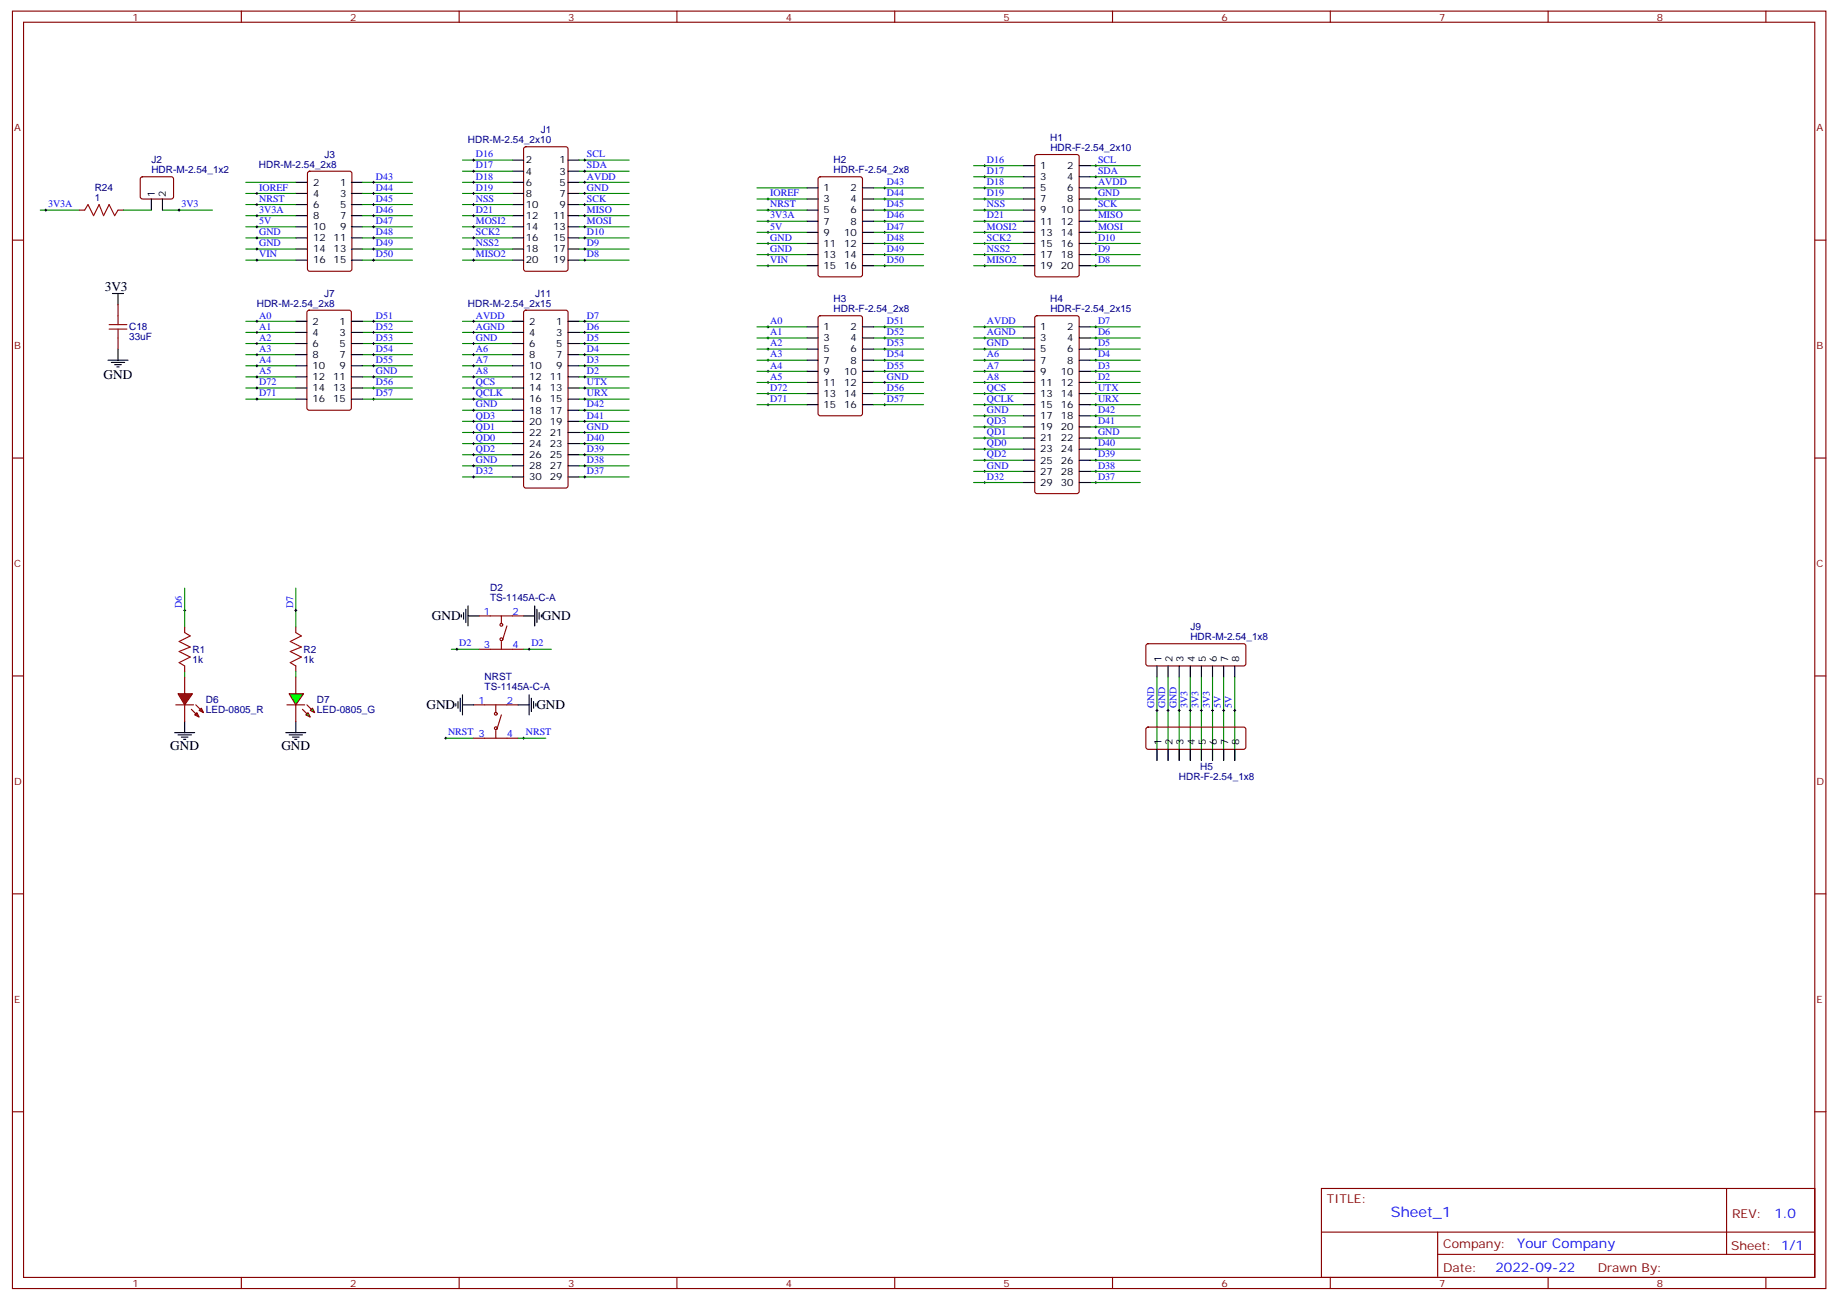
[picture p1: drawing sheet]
<svg xmlns="http://www.w3.org/2000/svg" width="583mm" height="413mm" viewBox="0 0 583 413" stroke-linecap="round" stroke-linejoin="round" font-family="sans-serif">
<g fill="none" stroke="#870000" stroke-width=".35">
<path d="M4 3.5h575.7v405.4h-575.7zM7.5 7.1h568.7v398.2h-568.7zM76.6 3.5v3.6M145.8 3.5v3.6M214.9 3.5v3.6M284.1 3.5v3.6M353.2 3.5v3.6M422.3 3.5v3.6M491.5 3.5v3.6M560.6 3.5v3.6M97.8 54.5l.5-.2h12.7l.7 .5v30.6l-.4 .6-13 .1-.6-.5-.1-30.6zM166.5 46.8l.4-.2h12.7l.7 .4v38.4l-.4 .6-13 .1-.6-.5-.1-38.3z"/>
<path d="M4 76.2h3.5M576.2 76.2h3.5M4 145.3h3.5M576.2 145.3h3.5M4 214.5h3.5M576.2 214.5h3.5M4 283.6h3.5M576.2 283.6h3.5M4 352.8h3.5M576.2 352.8h3.5M419.5 377.1h156.7v28.2h-156.7zM548.1 377.1l.1 20.9"/>
<path d="M419.6 391h156.4M456.4 398h119.6M456.4 391v14.1M76.6 405.3v3.6M145.8 405.3v3.6M214.9 405.3v3.6M284.1 405.3v3.6M353.2 405.3v3.6M422.3 405.3v3.6M491.5 405.3v3.6M560.6 405.3v3.6"/>
</g>
<g fill="none" stroke="#000" stroke-width=".35">
<path d="M93.9 57.9h3.5M111.5 57.9h3.6M162.7 57.9h3.5M162.7 50.8h3.5M162.7 54.3h3.5M180.3 57.9h3.6M180.3 50.8h3.6M180.3 54.3h3.6M93.9 61.4h3.5M93.9 64.9h3.5M93.9 68.4h3.5M93.9 72h3.5"/>
<path d="M93.9 75.5h3.5M93.9 79h3.5M111.5 61.4h3.6M111.5 64.9h3.6M111.5 68.4h3.6M111.5 72h3.6M111.5 75.5h3.6M111.5 79h3.6M162.7 61.4h3.5M162.7 64.9h3.5M162.7 68.4h3.5M162.7 72h3.5"/>
<path d="M162.7 75.5h3.5M162.7 79h3.5M180.3 61.4h3.6M180.3 64.9h3.6M180.3 68.4h3.6M180.3 72h3.6M180.3 75.5h3.6M180.3 79h3.6M35.7 93.1h3.5M37.5 93.1v3.6M93.9 82.5h3.5M111.5 82.5h3.6"/>
<path d="M162.7 82.5h3.5M180.3 82.5h3.6M34.3 114.3h6.3M35.3 115h4.3M36.4 115.7h2.1M37.1 116.4h.7M37.5 110.8v3.5M55.5 232.5h6.3M56.5 233.2h4.2M57.6 233.9h2.1M58.3 234.6h.7M58.6 229v3.5"/>
</g>
<path d="M58.3 193.7h.7M58.6 193.3v.7" fill="none" stroke="#000" stroke-width=".32"/>
<path d="M58.6 213.1v1.7" fill="none" stroke="#008700" stroke-width=".35"/>
<g fill="#f00" stroke="#870000" stroke-width=".35">
<path d="M56.5 220.1h4.6l-2.5 3.6z"/>
<path d="M55.8 223.7h5.7z"/>
</g>
<g fill="#870000" stroke="#870000" stroke-width=".35">
<path d="M62.2 223.7l1.4 1.4z"/>
<path d="M60.7 225.1l1.5 1.4z"/>
</g>
<g fill="#f00" stroke="#870000" stroke-width=".35">
<path d="M63.2 225.4l.7-.7 .7 1.4z"/>
<path d="M61.8 226.8l.7-.7 .7 1.4z"/>
</g>
<g fill="none" stroke="#870000" stroke-width=".35">
<path d="M259.9 56.3l.5-.2h12.7l.7 .4v30.6l-.4 .7h-13l-.6-.4-.1-30.6zM328.7 49.2l.5-.2h12.7l.7 .5v37.6l-.4 .7h-13l-.6-.4-.1-37.7zM259.9 100.4l.5-.2h12.7l.7 .4v30.6l-.4 .7h-13l-.6-.4-.1-30.6zM328.7 100.4l.5-.2h12.7l.7 .4v55.3l-.4 .7h-13l-.6-.4-.1-55.3zM58.6 199v1.7M93.9 199v1.7M152.1 195.4h14.1M159.2 195.4v2.5M160.9 198.6l-1.4 4.6M58.6 211.3v1.8M58.6 214.8v5.3M93.9 211.3v1.8"/>
<path d="M93.9 214.8v5.3M152.1 206h14.1M159.2 203.6v2.4M58.6 223.7v5.3M93.9 223.7v5.3"/>
<circle cx="159.2" cy="198.3" r=".44"/>
<circle cx="159.2" cy="202.8" r=".44"/>
</g>
<g fill="none" stroke="#008700" stroke-width=".35">
<path d="M78 57.9h15.9M115.1 57.9h15.9M146.8 50.8h15.9M146.8 54.3h15.9M146.8 57.9h15.9M183.9 50.8h15.8M183.9 54.3h15.8M183.9 57.9h15.8M240.3 59.6h15.9M277.4 59.6h15.8M309.1 59.6h15.9M309.1 52.6h15.9"/>
<path d="M309.1 56.1h15.9M346.1 59.6h15.9M346.1 52.6h15.9M346.1 56.1h15.9M78 61.4h15.9M78 64.9h15.9M78 68.4h15.9M78 72h15.9M78 75.5h15.9M78 79h15.9M115.1 61.4h15.9M115.1 64.9h15.9"/>
<path d="M115.1 68.4h15.9M115.1 72h15.9M115.1 75.5h15.9M115.1 79h15.9M146.8 61.4h15.9M146.8 64.9h15.9M146.8 68.4h15.9M146.8 72h15.9M146.8 75.5h15.9M146.8 79h15.9M183.9 61.4h15.8M183.9 64.9h15.8"/>
<path d="M183.9 68.4h15.8M183.9 72h15.8M183.9 75.5h15.8M183.9 79h15.8M240.3 77.3h15.9M240.3 73.7h15.9M240.3 70.2h15.9M240.3 66.7h15.9M240.3 63.1h15.9M277.4 77.3h15.8M277.4 73.7h15.8M277.4 70.2h15.8"/>
<path d="M277.4 66.7h15.8M277.4 63.1h15.8M309.1 77.3h15.9M309.1 73.7h15.9M309.1 70.2h15.9M309.1 66.7h15.9M309.1 63.1h15.9M346.1 77.3h15.9M346.1 73.7h15.9M346.1 70.2h15.9M346.1 66.7h15.9M346.1 63.1h15.9"/>
<path d="M78 82.5h15.9M115.1 82.5h15.9M146.8 82.5h15.9M183.9 82.5h15.8M240.3 84.3h15.9M240.3 80.8h15.9M277.4 84.3h15.8M277.4 80.8h15.8M309.1 84.3h15.9M309.1 80.8h15.9M346.1 84.3h15.9M346.1 80.8h15.9"/>
<path d="M78 102h15.9M78 105.5h15.9M78 109h15.9M78 112.5h15.9M78 116.1h15.9M78 119.6h15.9M115.1 102h15.9M115.1 105.5h15.9M115.1 109h15.9M115.1 112.5h15.9M115.1 116.1h15.9M146.8 102h15.9"/>
<path d="M146.8 105.5h15.9M146.8 109h15.9M146.8 112.5h15.9M146.8 116.1h15.9M146.8 119.6h15.9M183.9 102h15.8M183.9 105.5h15.8M183.9 109h15.8M183.9 112.5h15.8M183.9 116.1h15.8M183.9 119.6h15.8M240.3 117.8h15.9"/>
<path d="M240.3 114.3h15.9M240.3 110.8h15.9M240.3 107.2h15.9M240.3 103.7h15.9M277.4 117.8h15.8M277.4 114.3h15.8M277.4 110.8h15.8M277.4 107.2h15.8M277.4 103.7h15.8M309.1 117.8h15.9M309.1 114.3h15.9M309.1 110.8h15.9"/>
<path d="M309.1 107.2h15.9M309.1 103.7h15.9M346.1 117.8h15.9M346.1 114.3h15.9M346.1 110.8h15.9M346.1 107.2h15.9M346.1 103.7h15.9M78 123.1h15.9M78 126.6h15.9M146.8 123.1h15.9M146.8 126.6h15.9M146.8 130.2h15.9"/>
<path d="M146.8 133.7h15.9M146.8 137.2h15.9M183.9 123.1h15.8M183.9 126.6h15.8M183.9 130.2h15.8M183.9 133.7h15.8M183.9 137.2h15.8M240.3 128.4h15.9M240.3 124.9h15.9M240.3 121.4h15.9M309.1 139h15.9M309.1 128.4h15.9"/>
<path d="M309.1 124.9h15.9M309.1 121.4h15.9M309.1 135.5h15.9M309.1 131.9h15.9M346.1 139h15.9M346.1 128.4h15.9M346.1 124.9h15.9M346.1 121.4h15.9M346.1 135.5h15.9M346.1 131.9h15.9M146.8 140.8h15.9M146.8 144.3h15.9"/>
<path d="M146.8 147.8h15.9M146.8 151.3h15.9M183.9 140.8h15.8M183.9 144.3h15.8M183.9 147.8h15.8M183.9 151.3h15.8M309.1 153.1h15.9M309.1 149.6h15.9M309.1 146h15.9M309.1 142.5h15.9M346.1 153.1h15.9M346.1 149.6h15.9"/>
<path d="M346.1 146h15.9M346.1 142.5h15.9M58.6 186.6v12.4M93.9 186.6v12.4M93.9 213.1v1.7M143.3 206h8.8M166.2 206h8.8"/>
</g>
<path d="M58.6 200.7l1.8 1.1-3.5 1.8 3.5 1.7-3.5 1.4 3.5 1.8-3.5 1.8 1.7 1M93.9 200.7l1.8 1.1-3.6 1.8 3.6 1.7-3.6 1.4 3.6 1.8-3.6 1.8 1.8 1" fill="none" stroke="#a10000" stroke-width=".35"/>
<g fill="none" stroke="#000" stroke-width=".32">
<path d="M118.3 57.9h.7M118.6 57.5v.7M150 50.8h.7M150 54.3h.7M150 57.9h.7M150.4 50.4v.8M150.4 54v.7M150.4 57.5v.7M185.3 50.8h.7M185.3 54.3h.7M185.3 57.9h.7M185.6 50.4v.8"/>
<path d="M185.6 54v.7M185.6 57.5v.7M280.5 59.6h.7M280.9 59.3v.7M312.3 59.6h.7M312.3 56.1h.7M312.3 52.6h.7M312.6 52.2v.7M312.6 55.7v.7M312.6 59.3v.7M347.6 59.6h.7M347.6 56.1h.7"/>
<path d="M347.6 52.6h.7M347.9 52.2v.7M347.9 55.7v.7M347.9 59.3v.7M81.2 61.4h.7M81.2 64.9h.7M81.2 68.4h.7M81.2 72h.7M81.2 75.5h.7M81.2 79h.7M81.6 61v.7M81.6 64.6v.7"/>
<path d="M81.6 68.1v.7M81.6 71.6v.7M81.6 75.1v.7M81.6 78.7v.7M118.3 61.4h.7M118.3 64.9h.7M118.3 68.4h.7M118.3 72h.7M118.3 75.5h.7M118.3 79h.7M118.6 61v.7M118.6 64.6v.7"/>
<path d="M118.6 68.1v.7M118.6 71.6v.7M118.6 75.1v.7M118.6 78.7v.7M150 61.4h.7M150 64.9h.7M150 68.4h.7M150 72h.7M150 75.5h.7M150 79h.7M150.4 61v.7M150.4 64.6v.7"/>
<path d="M150.4 68.1v.7M150.4 71.6v.7M150.4 75.1v.7M150.4 78.7v.7M185.3 61.4h.7M185.3 64.9h.7M185.3 68.4h.7M185.3 72h.7M185.3 75.5h.7M185.3 79h.7M185.6 61v.7M185.6 64.6v.7"/>
<path d="M185.6 68.1v.7M185.6 71.6v.7M185.6 75.1v.7M185.6 78.7v.7M243.5 77.3h.7M243.5 73.7h.7M243.5 70.2h.7M243.5 66.7h.7M243.5 63.1h.7M243.8 62.8v.7M243.8 66.3v.7M243.8 69.8v.8"/>
<path d="M243.8 73.4v.7M243.8 76.9v.7M280.5 77.3h.7M280.5 73.7h.7M280.5 70.2h.7M280.5 66.7h.7M280.5 63.1h.7M280.9 62.8v.7M280.9 66.3v.7M280.9 69.8v.8M280.9 73.4v.7M280.9 76.9v.7"/>
<path d="M312.3 77.3h.7M312.3 73.7h.7M312.3 70.2h.7M312.3 66.7h.7M312.3 63.1h.7M312.6 62.8v.7M312.6 66.3v.7M312.6 69.8v.8M312.6 73.4v.7M312.6 76.9v.7M347.6 77.3h.7M347.6 73.7h.7"/>
<path d="M347.6 70.2h.7M347.6 66.7h.7M347.6 63.1h.7M347.9 62.8v.7M347.9 66.3v.7M347.9 69.8v.8M347.9 73.4v.7M347.9 76.9v.7M81.2 82.5h.7M81.6 82.2v.7M118.3 82.5h.7M118.6 82.2v.7"/>
<path d="M150 82.5h.7M150.4 82.2v.7M185.3 82.5h.7M185.6 82.2v.7M243.5 84.3h.7M243.5 80.8h.7M243.8 80.4v.7M243.8 84v.7M280.5 84.3h.7M280.5 80.8h.7M280.9 80.4v.7M280.9 84v.7"/>
<path d="M312.3 84.3h.7M312.3 80.8h.7M312.6 80.4v.7M312.6 84v.7M347.6 84.3h.7M347.6 80.8h.7M347.9 80.4v.7M347.9 84v.7M81.2 102h.7M81.2 105.5h.7M81.2 109h.7M81.2 112.5h.7"/>
<path d="M81.2 116.1h.7M81.2 119.6h.7M81.6 101.6v.7M81.6 105.1v.7M81.6 108.7v.7M81.6 112.2v.7M81.6 115.7v.7M81.6 119.2v.7M118.3 102h.7M118.3 105.5h.7M118.3 109h.7M118.3 112.5h.7"/>
<path d="M118.3 116.1h.7M118.6 101.6v.7M118.6 105.1v.7M118.6 108.7v.7M118.6 112.2v.7M118.6 115.7v.7M150 102h.7M150 105.5h.7M150 109h.7M150 112.5h.7M150 116.1h.7M150 119.6h.7"/>
<path d="M150.4 101.6v.7M150.4 105.1v.7M150.4 108.7v.7M150.4 112.2v.7M150.4 115.7v.7M150.4 119.2v.7M185.3 102h.7M185.3 105.5h.7M185.3 109h.7M185.3 112.5h.7M185.3 116.1h.7M185.3 119.6h.7"/>
<path d="M185.6 101.6v.7M185.6 105.1v.7M185.6 108.7v.7M185.6 112.2v.7M185.6 115.7v.7M185.6 119.2v.7M243.5 117.8h.7M243.5 114.3h.7M243.5 110.8h.7M243.5 107.2h.7M243.5 103.7h.7M243.8 103.4v.7"/>
<path d="M243.8 106.9v.7M243.8 110.4v.7M243.8 113.9v.8M243.8 117.5v.7M280.5 117.8h.7M280.5 114.3h.7M280.5 110.8h.7M280.5 107.2h.7M280.5 103.7h.7M280.9 103.4v.7M280.9 106.9v.7M280.9 110.4v.7"/>
<path d="M280.9 113.9v.8M280.9 117.5v.7M312.3 117.8h.7M312.3 114.3h.7M312.3 110.8h.7M312.3 107.2h.7M312.3 103.7h.7M312.6 103.4v.7M312.6 106.9v.7M312.6 110.4v.7M312.6 113.9v.8M312.6 117.5v.7"/>
<path d="M347.6 117.8h.7M347.6 114.3h.7M347.6 110.8h.7M347.6 107.2h.7M347.6 103.7h.7M347.9 103.4v.7M347.9 106.9v.7M347.9 110.4v.7M347.9 113.9v.8M347.9 117.5v.7M81.2 123.1h.7M81.2 126.6h.7"/>
<path d="M81.6 122.8v.7M81.6 126.3v.7M150 123.1h.7M150 126.6h.7M150 130.2h.7M150 133.7h.7M150 137.2h.7M150.4 122.8v.7M150.4 126.3v.7M150.4 129.8v.7M150.4 133.3v.8M150.4 136.9v.7"/>
<path d="M185.3 123.1h.7M185.3 126.6h.7M185.3 130.2h.7M185.3 133.7h.7M185.3 137.2h.7M185.6 122.8v.7M185.6 126.3v.7M185.6 129.8v.7M185.6 133.3v.8M185.6 136.9v.7M243.5 128.4h.7M243.5 124.9h.7"/>
<path d="M243.5 121.4h.7M243.8 121v.7M243.8 124.5v.7M243.8 128.1v.7M312.3 128.4h.7M312.3 131.9h.7M312.3 135.5h.7M312.3 139h.7M312.3 124.9h.7M312.3 121.4h.7M312.6 121v.7M312.6 124.5v.7"/>
<path d="M312.6 128.1v.7M312.6 131.6v.7M312.6 135.1v.7M312.6 138.6v.7M347.6 128.4h.7M347.6 131.9h.7M347.6 135.5h.7M347.6 139h.7M347.6 124.9h.7M347.6 121.4h.7M347.9 121v.7M347.9 124.5v.7"/>
<path d="M347.9 128.1v.7M347.9 131.6v.7M347.9 135.1v.7M347.9 138.6v.7M150 140.8h.7M150 144.3h.7M150 147.8h.7M150 151.3h.7M150.4 140.4v.7M150.4 143.9v.7M150.4 147.5v.7M150.4 151v.7"/>
<path d="M185.3 140.8h.7M185.3 144.3h.7M185.3 147.8h.7M185.3 151.3h.7M185.6 140.4v.7M185.6 143.9v.7M185.6 147.5v.7M185.6 151v.7M312.3 142.5h.7M312.3 146h.7M312.3 149.6h.7M312.3 153.1h.7"/>
<path d="M312.6 142.2v.7M312.6 145.7v.7M312.6 149.2v.7M312.6 152.8v.7M347.6 142.5h.7M347.6 146h.7M347.6 149.6h.7M347.6 153.1h.7M347.9 142.2v.7M347.9 145.7v.7M347.9 149.2v.7M347.9 152.8v.7"/>
<path d="M93.6 193.7h.7M93.9 193.3v.7M144.7 206h.7M145.1 205.7v.7M167.6 206h.7M168 205.7v.7"/>
</g>
<g fill="none" stroke="#000" stroke-width=".35">
<path d="M256.2 59.6h3.5M273.8 59.6h3.6M325 59.6h3.5M325 52.6h3.5M325 56.1h3.5M342.6 59.6h3.5M342.6 52.6h3.5M342.6 56.1h3.5M256.2 63.1h3.5M256.2 66.7h3.5M256.2 70.2h3.5M256.2 73.7h3.5"/>
<path d="M256.2 77.3h3.5M273.8 63.1h3.6M273.8 66.7h3.6M273.8 70.2h3.6M273.8 73.7h3.6M273.8 77.3h3.6M325 63.1h3.5M325 66.7h3.5M325 70.2h3.5M325 73.7h3.5M325 77.3h3.5M342.6 63.1h3.5"/>
<path d="M342.6 66.7h3.5M342.6 70.2h3.5M342.6 73.7h3.5M342.6 77.3h3.5M256.2 80.8h3.5M256.2 84.3h3.5M273.8 80.8h3.6M273.8 84.3h3.6M325 80.8h3.5M325 84.3h3.5M342.6 80.8h3.5M342.6 84.3h3.5"/>
<path d="M256.2 103.7h3.5M256.2 107.2h3.5M256.2 110.8h3.5M256.2 114.3h3.5M256.2 117.8h3.5M273.8 103.7h3.6M273.8 107.2h3.6M273.8 110.8h3.6M273.8 114.3h3.6M273.8 117.8h3.6M325 103.7h3.5M325 107.2h3.5"/>
<path d="M325 110.8h3.5M325 114.3h3.5M325 117.8h3.5M342.6 103.7h3.5M342.6 107.2h3.5M342.6 110.8h3.5M342.6 114.3h3.5M342.6 117.8h3.5M256.2 121.4h3.5M256.2 124.9h3.5M256.2 128.4h3.5M273.8 121.4h3.6"/>
<path d="M273.8 124.9h3.6M273.8 128.4h3.6M325 121.4h3.5M325 124.9h3.5M325 128.4h3.5M325 131.9h3.5M325 135.5h3.5M325 139h3.5M342.6 121.4h3.5M342.6 124.9h3.5M342.6 128.4h3.5M342.6 131.9h3.5"/>
<path d="M342.6 135.5h3.5M342.6 139h3.5M325 142.5h3.5M325 146h3.5M325 149.6h3.5M325 153.1h3.5M342.6 142.5h3.5M342.6 146h3.5M342.6 149.6h3.5M342.6 153.1h3.5M90.7 232.5h6.4M91.8 233.2h4.2"/>
<path d="M92.9 233.9h2.1M93.6 234.6h.7M93.9 229v3.5"/>
</g>
<g fill="#0f0" stroke="#870000" stroke-width=".35">
<path d="M97.1 226.8l.7-.7 .7 1.4z"/>
<path d="M98.5 225.4l.7-.7 .7 1.4z"/>
</g>
<g fill="#870000" stroke="#870000" stroke-width=".35">
<path d="M96 225.1l1.4 1.4z"/>
<path d="M97.4 223.7l1.4 1.4z"/>
</g>
<path d="M91.1 223.7h5.6z" fill="#f00" stroke="#870000" stroke-width=".35"/>
<path d="M91.8 220.1h4.6l-2.5 3.6z" fill="#0f0" stroke="#870000" stroke-width=".35"/>
<g fill="none" stroke="#000" stroke-width=".32">
<path d="M14.2 66.7h.7M14.5 66.3v.7M56.5 66.7h.7M56.9 66.3v.7M118.3 119.6h.7M118.6 119.2v.7M118.3 126.6h.7M118.3 123.1h.7M118.6 122.8v.7M118.6 126.3v.7M280.5 128.4h.7M280.5 124.9h.7"/>
<path d="M280.5 121.4h.7M280.9 121v.7M280.9 124.5v.7M280.9 128.1v.7M141.2 234.2h.7M141.5 233.9v.7M165.9 234.2h.7M166.2 233.9v.7M367 225.4h.7M367.3 225.1v.7M370.5 225.4h.7M370.8 225.1v.7"/>
<path d="M374 225.4h.7M374.4 225.1v.7M377.5 225.4h.7M377.9 225.1v.7M381.1 225.4h.7M381.4 225.1v.7M384.6 225.4h.7M385 225.1v.7M388.1 225.4h.7M388.5 225.1v.7M391.7 225.4h.7M392 225.1v.7"/>
</g>
<g fill="none" stroke="#008700" stroke-width=".35">
<path d="M12.8 66.7h12.3M39.2 66.7h8.8M51.6 66.7h15.9M115.1 119.6h15.9M115.1 126.6h15.9M115.1 123.1h15.9M277.4 128.4h15.8M277.4 124.9h15.8M277.4 121.4h15.8M367.3 214.8v26.5M370.8 214.8v26.5M374.4 214.8v26.5"/>
<path d="M377.9 214.8v26.5M381.4 214.8v26.5M385 214.8v26.5M388.5 214.8v26.5M392 214.8v26.5M141.5 234.2h8.9M164.5 234.2h8.8"/>
</g>
<g fill="none" stroke="#870000" stroke-width=".35">
<path d="M44.8 56.3l.4-.2h9.5l.4 .7-.1 5.9-.6 .4h-9.4l-.5-.7v-5.6zM25.1 66.7h1.8M37.5 66.7h1.7M37.5 96.7v3.5M97.7 98.6l.4-.2h12.7l.7 .5v30.6l-.4 .6-13 .1-.6-.5-.1-30.6zM166.5 98.6l.4-.2h12.7l.7 .5v55.3l-.4 .6-13 .1-.6-.5-.1-55.3zM37.5 107.2v3.6M364 204.5l.5-.2h30.3l.5 .2 .2 .5v5.6l-.2 .5-.5 .2h-30.3l-.5-.2-.2-.5v-5.6zM150.4 234.2h14.1M150.4 223.7h14.1M157.4 223.7v2.4M157.4 231.8v2.4"/>
<path d="M159.2 226.8l-1.4 4.6M364 230.9l.5-.2h30.3l.5 .2 .2 .5v5.7l-.2 .5-.5 .2h-30.3l-.5-.3-.2-.4v-5.7z"/>
<circle cx="157.4" cy="226.5" r=".44"/>
<circle cx="157.4" cy="231.1" r=".44"/>
</g>
<g fill="none" stroke="#000" stroke-width=".35">
<path d="M48 63.1v3.6M51.6 63.1v3.6M93.9 102h3.5M93.9 105.5h3.5M93.9 109h3.5M93.9 112.5h3.5M93.9 116.1h3.5M93.9 119.6h3.5M111.5 102h3.6M111.5 105.5h3.6M111.5 109h3.6M111.5 112.5h3.6"/>
<path d="M111.5 116.1h3.6M111.5 119.6h3.6M162.7 102h3.5M162.7 105.5h3.5M162.7 109h3.5M162.7 112.5h3.5M162.7 116.1h3.5M162.7 119.6h3.5M180.3 102h3.6M180.3 105.5h3.6M180.3 109h3.6M180.3 112.5h3.6"/>
<path d="M180.3 116.1h3.6M180.3 119.6h3.6M93.9 123.1h3.5M93.9 126.6h3.5M111.5 123.1h3.6M111.5 126.6h3.6M162.7 123.1h3.5M162.7 126.6h3.5M162.7 130.2h3.5M162.7 133.7h3.5M162.7 137.2h3.5M180.3 123.1h3.6"/>
<path d="M180.3 126.6h3.6M180.3 130.2h3.6M180.3 133.7h3.6M180.3 137.2h3.6M162.7 140.8h3.5M162.7 144.3h3.5M162.7 147.8h3.5M162.7 151.3h3.5M180.3 140.8h3.6M180.3 144.3h3.6M180.3 147.8h3.6M180.3 151.3h3.6"/>
<path d="M146.5 195.1v.7M147.2 194.4v2.1M147.9 193.3v4.3M148.6 195.4h3.5M148.6 192.3v6.3M166.2 195.4h3.6M169.8 192.3v6.3M170.5 193.3v4.3M171.2 194.4v2.1M171.9 195.1v.7M367.3 211.3v3.5M370.8 211.3v3.5"/>
<path d="M374.4 211.3v3.5M377.9 211.3v3.5M381.4 211.3v3.5M385 211.3v3.5M388.5 211.3v3.5M392 211.3v3.5M144.7 223.3v.7M145.4 222.6v2.1M146.1 221.5v4.3M146.8 223.7h3.6M146.8 220.5v6.3M164.5 223.7h3.5"/>
<path d="M168 220.5v6.3M168.7 221.5v4.3M169.4 222.6v2.1M170.1 223.3v.7M367.3 237.8v3.5M370.8 237.8v3.5M374.4 237.8v3.5M377.9 237.8v3.5M381.4 237.8v3.5M385 237.8v3.5M388.5 237.8v3.5M392 237.8v3.5"/>
</g>
<path d="M26.9 66.7l1-1.8 1.8 3.5 1.8-3.5 1.4 3.5 1.7-3.5 1.8 3.5 1.1-1.7M34.6 104.4h5.7M34.6 103h5.7M37.5 100.2v2.8M37.5 104.4v2.8" fill="none" stroke="#a10000" stroke-width=".35"/>
<text font-size="4.6" fill="#00f" x="441.6" y="386.1">Sheet_1</text>
<g font-size="4.2">
<text x="33.2" y="92.4">3V3</text>
<text x="32.9" y="120.4">GND</text>
<text x="137.1" y="196.8">GND</text>
<text x="172" y="196.8">GND</text>
<text x="135.4" y="225.1">GND</text>
<text x="170.3" y="225.1">GND</text>
<text x="54" y="238.1">GND</text>
<text x="89.3" y="238.1">GND</text>
</g>
<g font-size="4.2" fill="#00f">
<text x="563.3" y="386.4">1.0</text>
<text x="481.7" y="395.9">Your Company</text>
<text x="474.8" y="403.7">2022-09-22</text>
</g>
<g font-size="3.9" fill="#800">
<text x="421.3" y="381.7">TITLE:</text>
<text x="549.9" y="386.4">REV:</text>
<text x="458.2" y="395.9">Company:</text>
<text x="549.6" y="396.5">Sheet: 1/1</text>
<text x="458.2" y="403.6">Date:</text>
<text x="507.2" y="403.7">Drawn By:</text>
</g>
<g font-size="3.2" fill="#800">
<text x="42.1" y="6.5">1</text>
<text x="111.2" y="6.5">2</text>
<text x="180.3" y="6.5">3</text>
<text x="249.5" y="6.5">4</text>
<text x="318.6" y="6.5">5</text>
<text x="387.8" y="6.5">6</text>
<text x="456.9" y="6.5">7</text>
<text x="526.1" y="6.5">8</text>
<text x="4.5" y="41.6">A</text>
<text x="576.7" y="41.6">A</text>
<text x="4.5" y="110.8">B</text>
<text x="576.7" y="110.8">B</text>
<text x="4.5" y="179.9">C</text>
<text x="576.7" y="179.9">C</text>
<text x="4.5" y="249.1">D</text>
<text x="576.7" y="249.1">D</text>
<text x="4.5" y="318.2">E</text>
<text x="576.7" y="318.2">E</text>
<text x="42.1" y="408.3">1</text>
<text x="111.2" y="408.3">2</text>
<text x="180.3" y="408.3">3</text>
<text x="249.5" y="408.3">4</text>
<text x="318.6" y="408.3">5</text>
<text x="387.8" y="408.3">6</text>
<text x="456.9" y="408.3">7</text>
<text x="526.1" y="408.3">8</text>
</g>
<g font-size="3.2" fill="#000080">
<text x="148.6" y="45.5">HDR-M-2.54_2x10</text>
<text x="171.7" y="42.3">J1</text>
<text x="333.5" y="44.8">H1</text>
<text x="333.5" y="48">HDR-F-2.54_2x10</text>
<text x="48.1" y="51.8">J2</text>
<text x="82.2" y="53.3">HDR-M-2.54_2x8</text>
<text x="103" y="50.2">J3</text>
<text x="264.7" y="51.9">H2</text>
<text x="48.1" y="55">HDR-M-2.54_1x2</text>
<text x="264.7" y="55">HDR-F-2.54_2x8</text>
<text x="30.1" y="63.9">1</text>
<text x="30.1" y="60.7">R24</text>
<text x="102.9" y="94.1">J7</text>
<text x="169.9" y="94.2">J11</text>
<text x="264.7" y="96">H3</text>
<text x="333.5" y="96">H4</text>
<text x="81.5" y="97.4">HDR-M-2.54_2x8</text>
<text x="148.6" y="97.4">HDR-M-2.54_2x15</text>
<text x="264.7" y="99.1">HDR-F-2.54_2x8</text>
<text x="333.5" y="99.1">HDR-F-2.54_2x15</text>
<text x="41" y="104.9">C18</text>
<text x="41" y="108">33uF</text>
<text x="155.6" y="190.7">TS-1145A-C-A</text>
<text x="155.6" y="187.5">D2</text>
<text x="377.9" y="203.2">HDR-M-2.54_1x8</text>
<text x="377.9" y="200">J9</text>
<text x="61.1" y="207.2">R1</text>
<text x="96.4" y="207.2">R2</text>
<text x="61.1" y="210.4">1k</text>
<text x="96.4" y="210.4">1k</text>
<text x="153.8" y="215.8">NRST</text>
<text x="153.8" y="219">TS-1145A-C-A</text>
<text x="65.3" y="226.3">LED-0805_R</text>
<text x="65.3" y="223">D6</text>
<text x="100.6" y="226.3">LED-0805_G</text>
<text x="100.6" y="223">D7</text>
<text x="381" y="244.2">H5</text>
<text x="374.3" y="247.6">HDR-F-2.54_1x8</text>
</g>
<g font-size="3.2" fill="#00f">
<text x="151.1" y="49.9">D16</text>
<text x="151.1" y="53.4">D17</text>
<text x="186.3" y="49.9">SCL</text>
<text x="186.3" y="53.4">SDA</text>
<text x="313.3" y="51.7">D16</text>
<text x="348.6" y="51.7">SCL</text>
<text x="119.3" y="57">D43</text>
<text x="151.1" y="57">D18</text>
<text x="186.3" y="57">AVDD</text>
<text x="281.6" y="58.7">D43</text>
<text x="313.3" y="58.7">D18</text>
<text x="313.3" y="55.2">D17</text>
<text x="348.6" y="58.7">AVDD</text>
<text x="348.6" y="55.2">SDA</text>
<text x="15.2" y="65.8">3V3A</text>
<text x="57.6" y="65.8">3V3</text>
<text x="82.3" y="60.5">IOREF</text>
<text x="82.3" y="64">NRST</text>
<text x="119.3" y="60.5">D44</text>
<text x="119.3" y="64">D45</text>
<text x="151.1" y="60.5">D19</text>
<text x="151.1" y="64">NSS</text>
<text x="186.3" y="60.5">GND</text>
<text x="186.3" y="64">SCK</text>
<text x="244.5" y="65.8">NRST</text>
<text x="244.5" y="62.3">IOREF</text>
<text x="281.6" y="65.8">D45</text>
<text x="281.6" y="62.3">D44</text>
<text x="313.3" y="65.8">NSS</text>
<text x="313.3" y="62.3">D19</text>
<text x="348.6" y="65.8">SCK</text>
<text x="348.6" y="62.3">GND</text>
<text x="82.3" y="67.6">3V3A</text>
<text x="82.3" y="71.1">5V</text>
<text x="119.3" y="67.6">D46</text>
<text x="119.3" y="71.1">D47</text>
<text x="151.1" y="67.6">D21</text>
<text x="151.1" y="71.1">MOSI2</text>
<text x="186.3" y="67.6">MISO</text>
<text x="186.3" y="71.1">MOSI</text>
<text x="244.5" y="69.3">3V3A</text>
<text x="281.6" y="69.3">D46</text>
<text x="313.3" y="69.3">D21</text>
<text x="348.6" y="69.3">MISO</text>
<text x="82.3" y="74.6">GND</text>
<text x="119.3" y="74.6">D48</text>
<text x="151.1" y="74.6">SCK2</text>
<text x="186.3" y="74.6">D10</text>
<text x="244.5" y="76.4">GND</text>
<text x="244.5" y="72.8">5V</text>
<text x="281.6" y="76.4">D48</text>
<text x="281.6" y="72.8">D47</text>
<text x="313.3" y="76.4">SCK2</text>
<text x="313.3" y="72.8">MOSI2</text>
<text x="348.6" y="76.4">D10</text>
<text x="348.6" y="72.8">MOSI</text>
<text x="82.3" y="78.1">GND</text>
<text x="82.3" y="81.7">VIN</text>
<text x="119.3" y="78.1">D49</text>
<text x="119.3" y="81.7">D50</text>
<text x="151.1" y="78.1">NSS2</text>
<text x="151.1" y="81.7">MISO2</text>
<text x="186.3" y="78.1">D9</text>
<text x="186.3" y="81.7">D8</text>
<text x="244.5" y="83.4">VIN</text>
<text x="244.5" y="79.9">GND</text>
<text x="281.6" y="83.4">D50</text>
<text x="281.6" y="79.9">D49</text>
<text x="313.3" y="83.4">MISO2</text>
<text x="313.3" y="79.9">NSS2</text>
<text x="348.6" y="83.4">D8</text>
<text x="348.6" y="79.9">D9</text>
<text x="82.3" y="101.1">A0</text>
<text x="119.3" y="101.1">D51</text>
<text x="151.1" y="101.1">AVDD</text>
<text x="186.3" y="101.1">D7</text>
<text x="82.3" y="104.6">A1</text>
<text x="119.3" y="104.6">D52</text>
<text x="151.1" y="104.6">AGND</text>
<text x="186.3" y="104.6">D6</text>
<text x="244.5" y="106.4">A1</text>
<text x="244.5" y="102.8">A0</text>
<text x="281.6" y="106.4">D52</text>
<text x="281.6" y="102.8">D51</text>
<text x="313.3" y="106.4">AGND</text>
<text x="313.3" y="102.8">AVDD</text>
<text x="348.6" y="106.4">D6</text>
<text x="348.6" y="102.8">D7</text>
<text x="82.3" y="108.1">A2</text>
<text x="82.3" y="111.7">A3</text>
<text x="119.3" y="108.1">D53</text>
<text x="119.3" y="111.7">D54</text>
<text x="151.1" y="108.1">GND</text>
<text x="151.1" y="111.7">A6</text>
<text x="186.3" y="108.1">D5</text>
<text x="186.3" y="111.7">D4</text>
<text x="244.5" y="113.4">A3</text>
<text x="244.5" y="109.9">A2</text>
<text x="281.6" y="113.4">D54</text>
<text x="281.6" y="109.9">D53</text>
<text x="313.3" y="113.4">A6</text>
<text x="313.3" y="109.9">GND</text>
<text x="348.6" y="113.4">D4</text>
<text x="348.6" y="109.9">D5</text>
<text x="82.3" y="115.2">A4</text>
<text x="82.3" y="118.7">A5</text>
<text x="119.3" y="115.2">D55</text>
<text x="119.3" y="118.7">GND</text>
<text x="151.1" y="115.2">A7</text>
<text x="151.1" y="118.7">A8</text>
<text x="186.3" y="115.2">D3</text>
<text x="186.3" y="118.7">D2</text>
<text x="244.5" y="116.9">A4</text>
<text x="281.6" y="116.9">D55</text>
<text x="313.3" y="116.9">A7</text>
<text x="348.6" y="116.9">D3</text>
<text x="82.3" y="122.2">D72</text>
<text x="82.3" y="125.8">D71</text>
<text x="119.3" y="125.8">D57</text>
<text x="119.3" y="122.2">D56</text>
<text x="151.1" y="122.2">QCS</text>
<text x="151.1" y="125.8">QCLK</text>
<text x="186.3" y="122.2">UTX</text>
<text x="186.3" y="125.8">URX</text>
<text x="244.5" y="124">D72</text>
<text x="244.5" y="120.5">A5</text>
<text x="281.6" y="124">D56</text>
<text x="281.6" y="120.5">GND</text>
<text x="313.3" y="124">QCS</text>
<text x="313.3" y="120.5">A8</text>
<text x="348.6" y="124">UTX</text>
<text x="348.6" y="120.5">D2</text>
<text x="151.1" y="129.3">GND</text>
<text x="186.3" y="129.3">D42</text>
<text x="244.5" y="127.5">D71</text>
<text x="281.6" y="127.5">D57</text>
<text x="313.3" y="131.1">GND</text>
<text x="313.3" y="127.5">QCLK</text>
<text x="348.6" y="131.1">D42</text>
<text x="348.6" y="127.5">URX</text>
<text x="151.1" y="132.8">QD3</text>
<text x="151.1" y="136.3">QD1</text>
<text x="186.3" y="136.3">GND</text>
<text x="186.3" y="132.8">D41</text>
<text x="313.3" y="134.6">QD3</text>
<text x="348.6" y="134.6">D41</text>
<text x="151.1" y="139.9">QD0</text>
<text x="151.1" y="143.4">QD2</text>
<text x="186.3" y="143.4">D39</text>
<text x="186.3" y="139.9">D40</text>
<text x="313.3" y="141.6">QD0</text>
<text x="313.3" y="138.1">QD1</text>
<text x="348.6" y="138.1">GND</text>
<text x="348.6" y="141.6">D40</text>
<text x="151.1" y="146.9">GND</text>
<text x="186.3" y="146.9">D38</text>
<text x="313.3" y="148.7">GND</text>
<text x="313.3" y="145.2">QD2</text>
<text x="348.6" y="145.2">D39</text>
<text x="348.6" y="148.7">D38</text>
<text x="151.1" y="150.5">D32</text>
<text x="186.3" y="150.5">D37</text>
<text x="313.3" y="152.2">D32</text>
<text x="348.6" y="152.2">D37</text>
<text x="57.8" y="193" transform="rotate(-90 57.8 193)">D6</text>
<text x="93" y="193" transform="rotate(-90 93 193)">D7</text>
<text x="153.6" y="195.1">1</text>
<text x="162.7" y="195.1">2</text>
<text x="145.8" y="205.1">D2</text>
<text x="153.6" y="205.7">3</text>
<text x="162.7" y="205.7">4</text>
<text x="168.7" y="205.1">D2</text>
<text x="151.9" y="223.3">1</text>
<text x="160.9" y="223.3">2</text>
<text x="366.4" y="224.7" transform="rotate(-90 366.4 224.7)">GND</text>
<text x="370" y="224.7" transform="rotate(-90 370 224.7)">GND</text>
<text x="373.5" y="224.7" transform="rotate(-90 373.5 224.7)">GND</text>
<text x="377" y="224.7" transform="rotate(-90 377 224.7)">3V3</text>
<text x="380.5" y="224.7" transform="rotate(-90 380.5 224.7)">3V3</text>
<text x="384.1" y="224.7" transform="rotate(-90 384.1 224.7)">3V3</text>
<text x="387.6" y="224.7" transform="rotate(-90 387.6 224.7)">5V</text>
<text x="391.1" y="224.7" transform="rotate(-90 391.1 224.7)">5V</text>
<text x="142.2" y="233.4">NRST 3</text>
<text x="160.9" y="233.9">4</text>
<text x="166.9" y="233.4">NRST</text>
</g>
<g font-size="3.2">
<text x="166.9" y="51.9">2</text>
<text x="177.6" y="51.9">1</text>
<text x="330.3" y="53.6">1</text>
<text x="338.8" y="53.6">2</text>
<text x="99.4" y="58.9">2</text>
<text x="107.9" y="58.9">1</text>
<text x="166.9" y="55.4">4</text>
<text x="166.9" y="58.9">6</text>
<text x="177.6" y="55.4">3</text>
<text x="177.6" y="58.9">5</text>
<text x="330.3" y="57.1">3</text>
<text x="338.8" y="57.1">4</text>
<text x="49.1" y="62.4" transform="rotate(-90 49.1 62.4)">1</text>
<text x="52.6" y="62.4" transform="rotate(-90 52.6 62.4)">2</text>
<text x="99.4" y="62.4">4</text>
<text x="99.4" y="66">6</text>
<text x="107.9" y="62.4">3</text>
<text x="107.9" y="66">5</text>
<text x="166.9" y="62.4">8</text>
<text x="166.9" y="66">10</text>
<text x="177.6" y="62.4">7</text>
<text x="177.6" y="66">9</text>
<text x="261.5" y="60.7">1</text>
<text x="261.5" y="64.2">3</text>
<text x="270" y="60.7">2</text>
<text x="270" y="64.2">4</text>
<text x="330.3" y="60.7">5</text>
<text x="330.3" y="64.2">7</text>
<text x="338.8" y="60.7">6</text>
<text x="338.8" y="64.2">8</text>
<text x="99.4" y="69.5">8</text>
<text x="107.9" y="69.5">7</text>
<text x="166.9" y="69.5">12</text>
<text x="175.6" y="69.5">11</text>
<text x="261.5" y="67.7">5</text>
<text x="261.5" y="71.3">7</text>
<text x="270" y="67.7">6</text>
<text x="270" y="71.3">8</text>
<text x="330.3" y="67.7">9</text>
<text x="330.3" y="71.3">11</text>
<text x="336.8" y="67.7">10</text>
<text x="336.8" y="71.3">12</text>
<text x="99.4" y="73">10</text>
<text x="99.4" y="76.6">12</text>
<text x="105.9" y="76.6">11</text>
<text x="107.9" y="73">9</text>
<text x="166.9" y="73">14</text>
<text x="166.9" y="76.6">16</text>
<text x="175.6" y="73">13</text>
<text x="175.6" y="76.6">15</text>
<text x="261.5" y="74.8">9</text>
<text x="268" y="74.8">10</text>
<text x="330.3" y="74.8">13</text>
<text x="336.8" y="74.8">14</text>
<text x="99.4" y="80.1">14</text>
<text x="99.4" y="83.6">16</text>
<text x="105.9" y="80.1">13</text>
<text x="105.9" y="83.6">15</text>
<text x="166.9" y="80.1">18</text>
<text x="166.9" y="83.6">20</text>
<text x="175.6" y="80.1">17</text>
<text x="175.6" y="83.6">19</text>
<text x="261.5" y="78.3">11</text>
<text x="261.5" y="81.8">13</text>
<text x="268" y="78.3">12</text>
<text x="268" y="81.8">14</text>
<text x="330.3" y="78.3">15</text>
<text x="330.3" y="81.8">17</text>
<text x="336.8" y="78.3">16</text>
<text x="336.8" y="81.8">18</text>
<text x="261.5" y="85.4">15</text>
<text x="268" y="85.4">16</text>
<text x="330.3" y="85.4">19</text>
<text x="336.8" y="85.4">20</text>
<text x="99.2" y="103">2</text>
<text x="99.2" y="106.5">4</text>
<text x="107.8" y="103">1</text>
<text x="107.8" y="106.5">3</text>
<text x="168" y="103">2</text>
<text x="168" y="106.5">4</text>
<text x="176.6" y="103">1</text>
<text x="176.6" y="106.5">3</text>
<text x="261.5" y="104.8">1</text>
<text x="270" y="104.8">2</text>
<text x="330.3" y="104.8">1</text>
<text x="338.8" y="104.8">2</text>
<text x="99.2" y="110.1">6</text>
<text x="99.2" y="113.6">8</text>
<text x="107.8" y="110.1">5</text>
<text x="107.8" y="113.6">7</text>
<text x="168" y="110.1">6</text>
<text x="168" y="113.6">8</text>
<text x="176.6" y="110.1">5</text>
<text x="176.6" y="113.6">7</text>
<text x="261.5" y="108.3">3</text>
<text x="261.5" y="111.8">5</text>
<text x="270" y="108.3">4</text>
<text x="270" y="111.8">6</text>
<text x="330.3" y="108.3">3</text>
<text x="330.3" y="111.8">5</text>
<text x="338.8" y="108.3">4</text>
<text x="338.8" y="111.8">6</text>
<text x="99.2" y="117.1">10</text>
<text x="107.8" y="117.1">9</text>
<text x="168" y="117.1">10</text>
<text x="176.6" y="117.1">9</text>
<text x="261.5" y="115.4">7</text>
<text x="261.5" y="118.9">9</text>
<text x="268" y="118.9">10</text>
<text x="270" y="115.4">8</text>
<text x="330.3" y="115.4">7</text>
<text x="330.3" y="118.9">9</text>
<text x="336.8" y="118.9">10</text>
<text x="338.8" y="115.4">8</text>
<text x="99.2" y="120.6">12</text>
<text x="99.2" y="124.2">14</text>
<text x="105.8" y="120.6">11</text>
<text x="105.8" y="124.2">13</text>
<text x="168" y="120.6">12</text>
<text x="168" y="124.2">14</text>
<text x="174.5" y="120.6">11</text>
<text x="174.5" y="124.2">13</text>
<text x="261.5" y="122.4">11</text>
<text x="261.5" y="125.9">13</text>
<text x="268" y="122.4">12</text>
<text x="268" y="125.9">14</text>
<text x="330.3" y="122.4">11</text>
<text x="330.3" y="125.9">13</text>
<text x="336.8" y="122.4">12</text>
<text x="336.8" y="125.9">14</text>
<text x="99.2" y="127.7">16</text>
<text x="105.8" y="127.7">15</text>
<text x="168" y="127.7">16</text>
<text x="168" y="131.2">18</text>
<text x="174.5" y="127.7">15</text>
<text x="174.5" y="131.2">17</text>
<text x="261.5" y="129.5">15</text>
<text x="268" y="129.5">16</text>
<text x="330.3" y="129.5">15</text>
<text x="336.8" y="129.5">16</text>
<text x="168" y="134.8">20</text>
<text x="174.5" y="134.8">19</text>
<text x="330.3" y="133">17</text>
<text x="330.3" y="136.5">19</text>
<text x="336.8" y="133">18</text>
<text x="336.8" y="136.5">20</text>
<text x="168" y="138.3">22</text>
<text x="168" y="141.8">24</text>
<text x="174.5" y="138.3">21</text>
<text x="174.5" y="141.8">23</text>
<text x="330.3" y="140.1">21</text>
<text x="330.3" y="143.6">23</text>
<text x="336.8" y="140.1">22</text>
<text x="336.8" y="143.6">24</text>
<text x="168" y="145.3">26</text>
<text x="168" y="148.9">28</text>
<text x="174.5" y="145.3">25</text>
<text x="174.5" y="148.9">27</text>
<text x="330.3" y="147.1">25</text>
<text x="336.8" y="147.1">26</text>
<text x="168" y="152.4">30</text>
<text x="174.5" y="152.4">29</text>
<text x="330.3" y="150.6">27</text>
<text x="330.3" y="154.2">29</text>
<text x="336.8" y="150.6">28</text>
<text x="336.8" y="154.2">30</text>
<text x="368.7" y="210" transform="rotate(-90 368.7 210)">1</text>
<text x="372.3" y="210" transform="rotate(-90 372.3 210)">2</text>
<text x="375.8" y="210" transform="rotate(-90 375.8 210)">3</text>
<text x="379.3" y="210" transform="rotate(-90 379.3 210)">4</text>
<text x="382.8" y="210" transform="rotate(-90 382.8 210)">5</text>
<text x="386.4" y="210" transform="rotate(-90 386.4 210)">6</text>
<text x="389.9" y="210" transform="rotate(-90 389.9 210)">7</text>
<text x="393.4" y="210" transform="rotate(-90 393.4 210)">8</text>
<text x="368.7" y="236.5" transform="rotate(-90 368.7 236.5)">1</text>
<text x="372.3" y="236.5" transform="rotate(-90 372.3 236.5)">2</text>
<text x="375.8" y="236.5" transform="rotate(-90 375.8 236.5)">3</text>
<text x="379.3" y="236.5" transform="rotate(-90 379.3 236.5)">4</text>
<text x="382.8" y="236.5" transform="rotate(-90 382.8 236.5)">5</text>
<text x="386.4" y="236.5" transform="rotate(-90 386.4 236.5)">6</text>
<text x="389.9" y="236.5" transform="rotate(-90 389.9 236.5)">7</text>
<text x="393.4" y="236.5" transform="rotate(-90 393.4 236.5)">8</text>
</g>
</svg>
